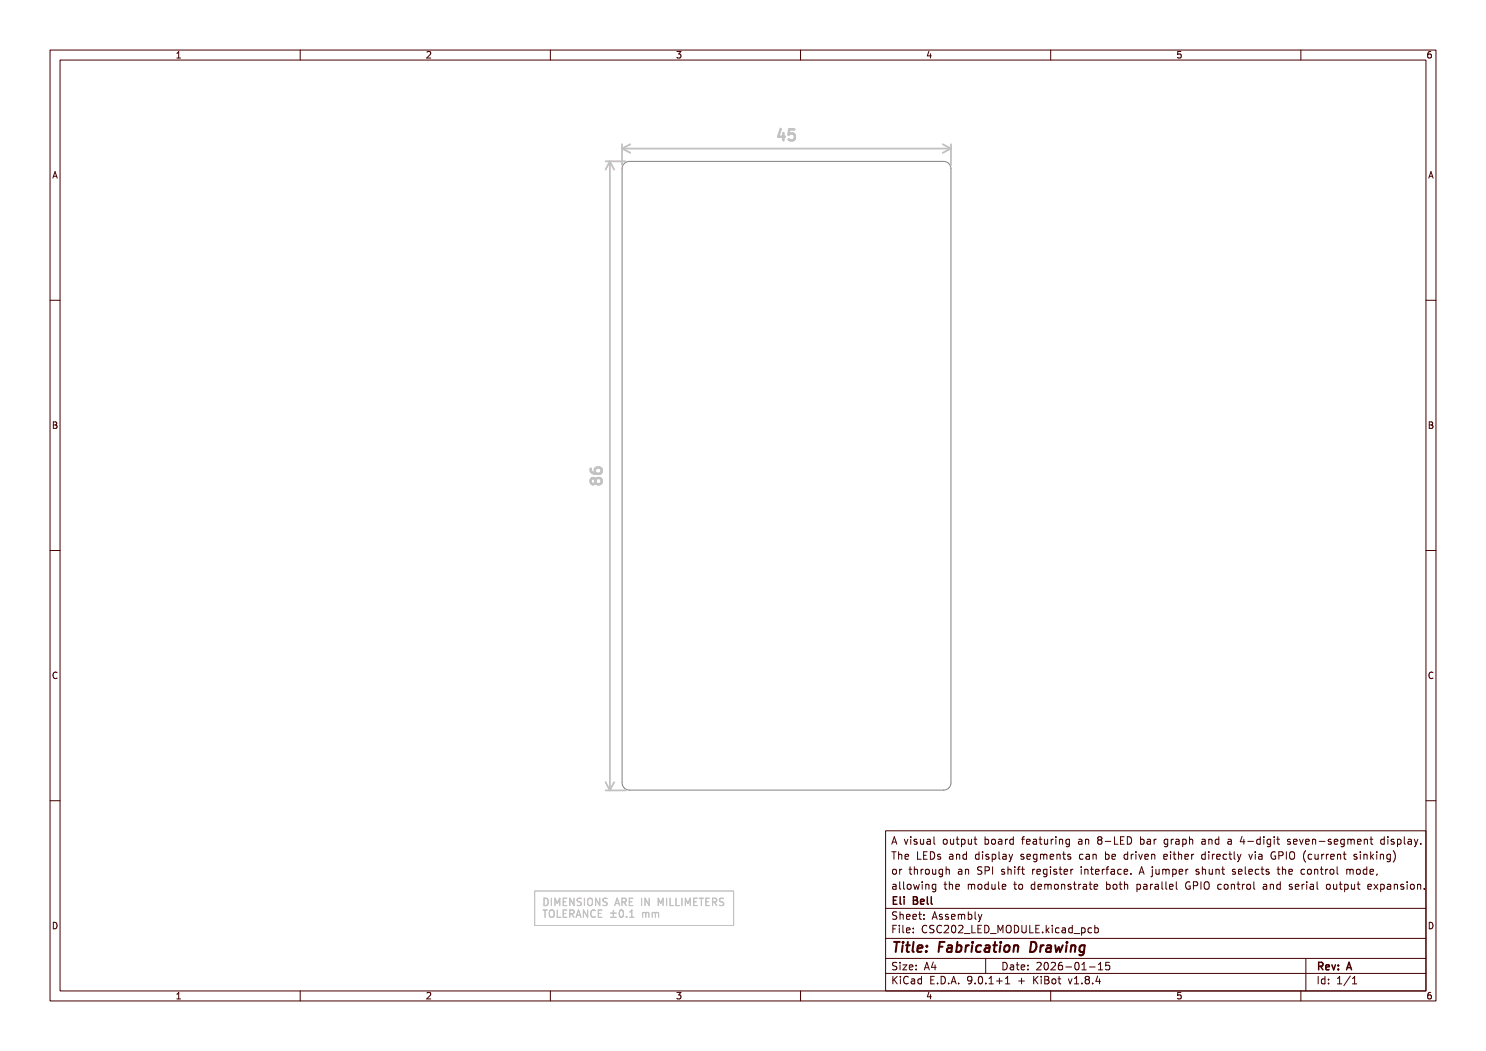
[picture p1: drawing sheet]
<svg xmlns="http://www.w3.org/2000/svg" width="297mm" height="210mm" viewBox="0 0 297 210" stroke-linecap="round" stroke-linejoin="round" font-family="sans-serif">
<path d="M124.9 32.5l.9-.3h62.8a1.46 1.46 0 0 1 1.5 1.5v122.7a1.46 1.46 0 0 1-1.5 1.5h-62.8a1.46 1.46 0 0 1-1.5-1.5v-122.7l.1-.5z" fill="none" stroke="#818181" stroke-width=".2"/>
<g fill="none" stroke="#c2c2c2" stroke-width=".22">
<path d="M108.7 179.5a.74 .74 0 0 1 .9 .7 .74 .74 0 0 1-.9 .7zM110.2 179.5v1.4M113.3 179.5h-.7v1.4h.7M114.7 179.5v1.4l-.8-1.4v1.4M116.2 179.6l-.6-.1-.2 .3 .1 .3 .6 .3v.4l-.2 .1h-.5M116.8 179.5v1.4M117.5 179.7a.49 .49 0 0 1 .6-.2 .49 .49 0 0 1 .3 .5v.5a.49 .49 0 0 1-.5 .5 .49 .49 0 0 1-.5-.5zM119.9 179.5v1.4l-.9-1.4v1.4M121.3 179.6l-.5-.1-.2 .1v.4l.6 .3 .1 .4-.2 .2h-.6M126.5 179.5h-.7v1.4h.7M128.2 179.5v1.4M129.8 179.5v1.4l-.9-1.4v1.4"/>
<path d="M133.2 179.5v1.4M133.9 179.5v1.4h.7M135.1 179.5v1.4h.7M136.3 179.5v1.4M139.4 179.5h-.7v1.4h.7M139.8 179.5h.8M140.2 179.5v1.4M141.8 179.5h-.7v1.4h.7M144.6 179.6l-.5-.1-.2 .1v.4l.6 .3 .1 .4-.2 .2h-.6M108.5 181.8h.9M109 181.8v1.5M109.9 182a.49 .49 0 0 1 .5-.2 .49 .49 0 0 1 .4 .5v.5a.49 .49 0 0 1-.5 .5 .49 .49 0 0 1-.5-.5z"/>
<path d="M110.9 180.9v-1.4l.5 1 .5-1v1.4M111.4 181.8v1.5h.7M112.6 180.2h.5M112.6 182.5h.5M113.3 181.8h-.7v1.5h.7M113.9 182.6l.7-.1 .1-.2v-.3l-.8-.2v1.5M114.2 182.6l.5 .7M115.1 183.3l.5-1.5 .5 1.5M115.3 182.9h.7M117.4 181.8v1.5l-.8-1.5v1.5M119 182a.69 .69 0 0 0-1 .5 .69 .69 0 0 0 .7 .8l.3-.1M119.6 182.5h.5"/>
<path d="M120.3 181.8h-.7v1.5h.7M122 183.3h1.1M122 182.5h1.1M122.6 181.9v1.1M122.9 180.9l.5-1.4 .4 1.4M123 180.5h.7M123.9 182l.2-.2a.78 .78 0 0 1 .5 .8 .78 .78 0 0 1-.5 .7l-.2-.1-.1-.5zM124.3 180.3l.7-.1 .2-.2-.1-.4-.8-.1v1.4M124.7 180.3l.5 .6M125.2 183.2v.1M125.8 180.2h.5M125.9 183.3h.8"/>
<path d="M125.9 182.3l.4-.5v1.5M128.4 182.3v1M128.4 182.5l.4-.2 .3 .2M129.1 182.5l.2-.2 .3 .1 .1 .9M129.1 182.5v.8M130.4 182.5l.4-.2 .2 .2M130.4 182.3v1M131 182.5l.2-.2 .4 .1v.9M131 182.5v.8M131.6 180.9v-1.4l.4 1 .5-1v1.4M137 180.9v-1.4l.5 1 .5-1v1.4M138.7 180.2h.4"/>
<path d="M141.1 180.2h.5M142.4 180.3l.7-.1 .1-.2v-.4l-.8-.1v1.4M142.8 180.3l.4 .6"/>
</g>
<path d="M106.9 178h39.7v6.9h-39.7z" fill="none" stroke="#c2c2c2" stroke-width=".2"/>
<path d="M156.1 25.7l-.6 1.6h1.4M156.6 26.6v1.4M158.8 25.9h-1.1l-.1 1 .3-.2 .8 .1 .2 .3-.1 .7-.3 .2h-.6l-.3-.2M118.1 93.6a.87 .87 0 0 0 .9 1.1h.8l.3-.2 .1-.7-.2-.3-.7-.1-.3 .2-.1 .7 .4 .4M119 95.9l-.1-.2a.45 .45 0 0 0-.5-.2 .45 .45 0 0 0-.3 .4v.4l.2 .4a.44 .44 0 0 0 .4 0 .44 .44 0 0 0 .3-.4M119 95.9l.4-.4 .6 .1 .2 .3v.4l-.4 .5h-.4l-.4-.5M119 95.9v.4" fill="none" stroke="#c2c2c2" stroke-width=".44"/>
<g fill="none" stroke="#c2c2c2" stroke-width=".29">
<path d="M121 32.2h4.1M121.9 32.2v125.7M121.9 32.2l.8 1.7M121.9 32.2l-.9 1.7M124.3 28.8v4.2M124.3 29.7h65.8M124.3 29.7l1.7 .8M126 28.8l-1.7 .9M188.4 28.8l1.7 .9M190.1 28.8v4.2M190.1 29.7l-1.7 .8M121 157.9h4.1"/>
<path d="M121 156.3l.9 1.6M122.7 156.3l-.8 1.6"/>
</g>
<g fill="none" stroke="#480000" stroke-width=".2">
<path d="M10 10h277v190h-277zM12 12h273v186h-273zM35.3 11.6h.8M35.3 10.7l.4-.4v1.3M60 10v2M85.3 10.4l.5-.1 .3 .4-.8 .9h.8M110 10v2M135.3 10.3h.8l-.4 .5 .3 .1v.6l-.2 .1-.5-.1M160 10v2M185.7 10.2l-.4 1h.9M186 10.7v.9M210 10v2"/>
<path d="M236 10.3h-.6l-.1 .6 .2-.1 .5 .1 .1 .1-.1 .5-.2 .1-.5-.1M260 10v2M286 10.3l-.4 .1-.2 .2-.1 .7 .3 .3 .4-.1 .1-.5-.1-.1-.4-.1-.3 .2M10.6 35.6l.4-1.3 .4 1.3M10.7 35.2h.6M285.6 35.6l.4-1.3 .4 1.3M285.7 35.2h.6M10 60h2M285 60h2M10.7 84.3h.4l.2 .2-.2 .4 .2 .1 .1 .3-.2 .3h-.5zM10.7 84.9h.4M285.7 84.3h.4l.2 .2-.2 .4 .2 .1 .1 .3-.2 .3h-.5z"/>
<path d="M285.7 84.9h.4M10 110h2M285 110h2M11.4 134.4a.62 .62 0 0 0-.9 .5 .62 .62 0 0 0 .7 .7l.2-.1M286.4 134.4a.62 .62 0 0 0-.9 .5 .62 .62 0 0 0 .7 .7l.2-.1M10 160h2M285 160h2M177 166h108v32h-108zM178.2 170.2h.9M178.2 168.7l.5-1.5 .5 1.5M178.4 168.3h.7M178.5 176.8h.5l.1 .9"/>
<path d="M178.5 173.8l.4-.1 .3 .3v.4l-.3 .3-.4-.1-.1-.2zM178.7 170.2v1.5M179.1 177.1h-.5l-.2 .2 .2 .4 .5-.1M179.6 170.2v1.5M179.6 170.8l.2-.1 .4 .1v.9M179.8 176.2v1.3l.2 .2M179.8 173.7v1M180.2 173.7l-.4 .3M180.6 176.2v1.3l.2 .2M180.7 167.7l.4 1 .4-1M180.9 171.2l.7-.1-.1-.3-.4-.1-.2 .2 .1 .7h.5M181.5 176.8l.3-.1 .3 .3v.4l-.3 .3-.3-.1-.2-.2z"/>
<path d="M181.7 173.7h.5M181.9 173.2v1.3l.3 .2M182 167.2v.1M182 167.7v1M182.6 176.7l.3 1 .3-.7 .3 .7 .2-1M182.7 173.8l.3-.1 .3 .1 .1 .9M182.7 173.2v1.5M183.2 167.8l-.3-.1-.2 .2v.2l.5 .2v.3h-.5M183.4 170.2v1.5h.7M184 167.7v.9l.4 .1 .2-.1M184.1 173.7v1M184.3 176.2v.1"/>
<path d="M184.3 176.7v1M184.5 173.7l-.4 .3M184.6 170.9h.5M184.6 167.7v1M185 176.8l.2-.1 .4 .1 .1 .9M185 176.7v1M185.1 173.8l.4-.1 .2 .3v.4l-.2 .3-.4-.1-.1-.2zM185.3 167.8h.6l.1 .9M185.3 170.2h-.7v1.5h.7M186 170.2a.76 .76 0 0 1 .8 .7 .76 .76 0 0 1-.8 .8zM186 168.1h-.5l-.3 .2 .3 .4 .5-.1M186.4 173.7l.1 .9 .3 .1 .2-.1"/>
<path d="M186.7 167.2v1.3l.2 .2M187 176.7v1.2l-.3 .3-.3-.1M187 176.8l-.4-.1-.3 .3 .2 .6h.5M187 173.7v1M188 170.8l-.4-.1-.2 .2 .1 .2 .5 .2v.3h-.6M188.4 173.7v1.2l-.3 .3-.4-.1M188.4 173.8l-.4-.1-.3 .3 .1 .6h.6M188.6 167.8l.2-.1 .4 .1 .1 .6-.1 .2-.4 .1-.2-.1zM188.7 176.7h.5M188.9 176.2v1.3l.3 .2M189.1 173.8l.2-.1 .4 .1v.9M189.1 173.2v1.5"/>
<path d="M189.7 176.8l.3-.1 .3 .1 .1 .9M189.7 176.2v1.5M189.8 170.8h.6l.1 .9M190 167.7v.9l.4 .1 .2-.1M190.5 171.1h-.5l-.3 .2 .3 .4 .5-.1M190.6 167.7v1M191 177.2l.7-.1v-.3l-.5-.1-.2 .2 .1 .7h.6M191.1 167.7h.6M191.2 170.8l.2-.1 .3 .1 .1 .9M191.2 170.7v1M191.3 167.2v1.3l.4 .2M191.6 173.8h.6v.9"/>
<path d="M192.2 167.7v1.5M192.2 167.8l.4-.1 .3 .3-.2 .6h-.5M192.2 174.1h-.5l-.2 .2 .2 .4 .5-.1M193 173.8l.2-.1 .3 .1 .1 .9M193 173.7v1M193.2 170.8l-.5-.1-.2 .3 .1 .6h.6M193.2 170.2v1.5M193.5 167.7l.1 .9 .4 .1 .2-.1M193.5 176.7v1M193.5 176.8l.5-.1 .2 .2M194.2 176.9l.2-.2 .3 .1 .1 .9M194.2 167.7v1"/>
<path d="M194.2 176.9v.8M194.7 167.7h.5M194.9 167.2v1.3l.3 .2M195.6 176.8l.4-.1 .2 .3v.4l-.2 .3-.4-.1-.1-.2zM195.7 170.8l-.5-.1-.2 .3 .1 .6h.6M195.7 170.2v1.5M196.2 173.3l-.5-.1-.2 .1v.5l.6 .3 .1 .3-.2 .3-.6-.1M196.4 170.2v.1M196.4 170.7v1M196.9 174l.7-.1 .1-.2v-.4l-.2-.1h-.6v1.5M196.9 167.2v1.5M196.9 167.8l.4-.1 .3 .3-.1 .6h-.6"/>
<path d="M197.5 176.8l-.4-.1-.3 .3 .2 .6h.5M197.5 176.2v1.5M197.6 170.8l-.4-.1-.2 .2 .1 .2 .5 .2v.3h-.6M198.2 167.8l.3-.1 .4 .1 .1 .6-.2 .2-.3 .1-.3-.1zM198.2 176.7l.1 .9 .4 .1 .2-.1M198.3 170.8l.4-.1 .3 .3-.1 .6h-.6M198.3 170.7v1.5M198.4 173.2v1.5M198.9 176.7v1M199.6 176.2v1.3l.2 .2M199.6 167.8h.6v.9M199.7 170.2v1.3l.2 .2"/>
<path d="M200.2 168.1h-.5l-.2 .2 .2 .4 .5-.1M200.3 177.2l.7-.1v-.3l-.5-.1-.2 .2 .1 .7h.6M200.5 170.8h.5l.1 .9M200.7 173.8l-.3-.1-.2 .2v.2l.5 .2v.3h-.5M201 167.7v1M201.1 171.1h-.5l-.2 .2 .2 .4 .5-.1M201.4 167.7l-.4 .3M201.5 173.8l.2-.1 .3 .1 .1 .9M201.5 173.2v1.5M201.7 170.7l.3 1M202 171.7l-.3 .5M202.4 170.7l-.4 1"/>
<path d="M202.5 167.8l-.4-.1-.3 .3 .2 .6h.5M202.5 167.2v1.5M202.6 176.7h.6M202.8 173.2v.1M202.8 176.2v1.3l.4 .2M202.8 173.7v1M203.3 173.7h.6M203.7 176.8l.4-.1 .3 .3v.4l-.3 .3-.4-.1-.1-.2zM203.9 173.2l-.4 .2v1.3M204.2 173.7h.5M204.2 167.7h.5M204.4 173.2v1.3l.3 .2"/>
<path d="M204.6 170.8l-.4-.1-.2 .2 .1 .2 .5 .2v.3h-.6M204.7 167.2l-.3 .2v1.3M205.2 168.2l.7-.1-.1-.3-.4-.1-.2 .2v.7h.6M205.2 171.2l.8-.1-.1-.3-.4-.1-.3 .2 .1 .7h.6M206.4 173.7v1M206.5 167.8h.6l.1 .9M206.8 176.8l-.4-.1-.3 .3 .1 .6h.6M206.8 173.7l-.4 .3M206.8 176.2v1.5M207.2 168.1h-.5l-.2 .2 .2 .4 .5-.1M207.2 170.7v1.2l-.2 .3-.4-.1M207.2 174.2l.8-.1-.1-.3-.4-.1-.3 .2 .1 .7h.6"/>
<path d="M207.2 170.8l-.4-.1-.3 .3 .2 .6h.5M207.5 177.2l.7-.1-.1-.3-.4-.1-.2 .2v.7h.6M207.7 167.7h.5M207.9 167.2v1.3l.3 .2M208 170.7v1M208 170.8l.4-.1 .2 .2M208.6 170.9l.2-.2 .4 .1v.9M208.6 170.9v.8M208.7 167.7l.1 .9 .4 .1 .2-.1M208.8 176.7v1M208.8 176.8l.4-.1 .3 .2M209.2 173.8l-.4-.1-.3 .3 .2 .6h.5"/>
<path d="M209.2 173.7v1.2l-.2 .3-.4-.1M209.4 167.7v1M209.5 176.9l.2-.2 .3 .1 .1 .9M209.5 176.9v.8M209.9 171.2l.7-.1-.1-.3-.4-.1-.2 .2 .1 .7h.5M210 173.2v.1M210 173.7v1M210.1 167.7v1M210.5 167.7l-.4 .3M210.9 176.8l.3-.1 .3 .3v.4l-.3 .3-.3-.1-.2-.2zM211 167.2v.1M211 167.7v1"/>
<path d="M211.2 173.8l-.4-.1-.2 .2 .1 .2 .5 .2v.3h-.6M211.2 170.7v1M211.2 170.8l.3-.1 .3 .1 .1 .9M211.7 173.7h.5M211.7 167.8l.3-.1 .3 .1 .1 .9M211.7 167.7v1M211.9 173.2v1.3l.3 .2M212.2 176.8l.2-.1 .3 .1 .1 .9M212.2 176.7v1M212.4 170.7h.6M212.6 170.2v1.3l.4 .2M212.7 174.2l.7-.1-.1-.3-.4-.1-.2 .2v.7h.6"/>
<path d="M213.7 167.8l-.4-.1-.3 .3 .2 .6h.5M213.7 167.7v1.2l-.2 .3-.4-.1M214 170.8l-.4-.1-.2 .2 .1 .2 .5 .2v.3h-.6M214 176.8l-.3-.1-.2 .2v.2l.5 .2v.3h-.5M214 173.7v1M214.5 173.7l-.5 .3M214.5 176.7h.6M214.7 176.2v1.3l.4 .2M215.6 167.8h.6v.9M215.6 176.7v1M216 176.7l-.4 .3M216.1 173.2v.1"/>
<path d="M216.1 173.7v1M216.2 168.1h-.5l-.2 .2 .2 .4 .5-.1M216.5 170.8l-.5-.1-.3 .3 .2 .6h.6M216.5 176.8h.6l.1 .9M216.8 173.8l.2-.1 .4 .1 .1 .9M216.8 173.7v1M217 167.8l.2-.1 .3 .1 .1 .9M217 167.7v1M217.1 170.8h.6v.9M217.2 177.1h-.5l-.2 .2 .2 .4 .5-.1M217.7 176.7h.5M217.7 171.1h-.5l-.2 .2 .2 .4 .5-.1"/>
<path d="M217.9 176.2v1.3l.3 .2M218 173.7h.5M218.2 173.2v1.3l.3 .2M218.5 170.8l.2-.1 .3 .1 .1 .9M218.5 170.7v1M218.7 177.2l.7-.1-.1-.3-.4-.1-.2 .2v.7h.6M219 174.2l.7-.1-.1-.3-.4-.1-.2 .2v.7h.6M219.7 167.8l-.3-.2 .3-.4h.3l.2 .3-.2 .3M219.7 167.8l-.3 .3v.3l.3 .3h.3l.2-.3v-.3l-.2-.3M219.7 167.8h.3M220.3 173.7v1M220.7 173.7l-.4 .3"/>
<path d="M220.9 168.1h1.1M221 170.8l.4-.1 .3 .3-.2 .6h-.5M221 170.2v1.5M221 173.7h.6M221.2 176.8l.4-.1 .3 .3-.2 .6h-.5M221.2 176.2v1.5M221.6 173.2l-.4 .2v1.3M222.1 173.8h.6v.9M222.2 171.2l.8-.1-.1-.3-.4-.1-.3 .2 .1 .7h.6M222.6 176.8l.4-.1 .2 .3v.4l-.2 .3-.4-.1-.1-.2zM222.7 174.1h-.5l-.2 .2 .2 .4 .5-.1M222.7 167.2v1.5h.8"/>
<path d="M223.7 176.7h.5M223.9 176.2v1.3l.3 .2M224 167.9h.5M224.1 173.8l-.4-.1-.3 .3 .1 .6h.6M224.7 174.2l.7-.1-.1-.3-.4-.1-.2 .2v.7h.6M224.7 167.2h-.7v1.5h.7M224.7 176.8l.3-.1 .3 .1 .1 .9M224.7 176.2v1.5M225.3 167.2a.76 .76 0 0 1 .9 .7 .76 .76 0 0 1-.9 .8zM225.4 170.2v1.5M225.4 170.8l-.4-.1-.3 .3 .1 .6h.6M226 174.6v.1"/>
<path d="M226.1 170.7v1M226.5 170.7l-.4 .3M227 170.2v.1M227 170.7v1M227.2 176.8l.5-.1 .3 .3-.2 .6h-.6M227.2 176.7v1.5M227.6 170.7l.4 1 .3-1M227.7 174.7l.5-1.5 .5 1.5M227.8 174.3h.7M228 167.2v1.5M228 167.8l.4-.1 .3 .3-.2 .6h-.5M228.6 176.8h.6v.9"/>
<path d="M228.8 171.2l.7-.1v-.3l-.5-.1-.2 .2 .1 .7h.6M229.2 177.1h-.5l-.2 .2 .2 .4 .5-.1M229.3 167.8h.6l.1 .9M230 168.1h-.5l-.3 .2 .3 .4 .5-.1M230 176.7v1M230.2 170.8l.2-.1 .3 .1 .1 .9M230.2 170.7v1M230.3 173.7v1.3l-.3 .2M230.3 173.2v.1M230.4 176.7l-.4 .3M230.7 167.7v1M230.9 176.8h.6v.9"/>
<path d="M231 173.7l.1 .9 .4 .1 .2-.1M231.1 167.7l-.4 .3M231.5 177.1h-.5l-.2 .2 .2 .4 .5-.1M231.7 173.7v1M232.2 176.2v1.3l.3 .2M232.4 173.8l.4-.1 .2 .2M232.4 173.7v1M232.6 171.2l.7-.1-.1-.3-.4-.1-.2 .2 .1 .7h.5M233 176.2v1.3l.2 .2M233 173.9v.8M233 173.9l.2-.2 .4 .1 .1 .9M233.4 167.8l-.4-.1-.3 .3 .1 .6h.6"/>
<path d="M233.4 167.7v1.2l-.3 .3-.4-.1M233.7 177.2l.8-.1-.1-.3-.4-.1-.3 .2 .1 .7h.6M234 170.2v.1M234 170.7v1M234.1 167.7v1M234.4 173.8l.4-.1 .3 .3-.1 .6h-.6M234.4 173.7v1.5M234.5 170.7h.5M234.5 167.7l-.4 .3M234.7 170.2v1.3l.3 .2M235 167.8h.6l.1 .9M235.1 176.2v1.3l.2 .2"/>
<path d="M235.5 170.8l.2-.1 .4 .1 .1 .9M235.5 170.2v1.5M235.7 174.2l.7-.1-.1-.3-.4-.1-.2 .2v.7h.6M235.7 168.1h-.5l-.2 .2 .2 .4 .5-.1M236.4 167.7v1.5M236.4 167.8l.4-.1 .3 .3-.1 .6h-.6M236.8 171.2l.7-.1v-.3l-.5-.1-.2 .2 .1 .7h.6M237 173.7v1M237.5 173.7l-.5 .3M237.7 167.8l.3-.1 .3 .1 .1 .9M237.7 167.2v1.5M237.8 176.3a.7 .7 0 0 0-.9 .6 .7 .7 0 0 0 .9 .7l.1-.5h-.3"/>
<path d="M238.2 170.7v1M238.5 177l.7-.1 .2-.2-.1-.4-.2-.1h-.6v1.5M238.6 170.7l-.4 .3M239.6 173.8l-.4-.1-.2 .2 .1 .2 .5 .2v.3h-.6M240 176.2v1.5M240.2 167.8h.6l.1 .9M240.3 173.8l.2-.1 .4 .1 .1 .9M240.3 173.2v1.5M240.9 176.3a.5 .5 0 0 1 .5-.1 .5 .5 0 0 1 .3 .5v.5a.5 .5 0 0 1-.5 .5 .5 .5 0 0 1-.5-.5v-.5zM240.9 170.8l-.4-.1-.3 .3 .1 .6h.6M240.9 170.2v1.5M240.9 168.1h-.5l-.2 .2 .2 .4 .5-.1"/>
<path d="M241.6 167.7v1M241.6 170.2v.1M241.6 170.7v1M241.6 167.8l.2-.1 .4 .1v.9M241.7 173.7v.9l.4 .1 .2-.1M242.3 170.7v1M242.3 173.7v1M242.7 170.7l-.4 .3M243 173.8l.2-.1 .4 .1 .1 .9M243 173.7v1M243.2 171.2l.7-.1-.1-.3-.4-.1-.2 .2v.7h.6M243.6 167.8l-.4-.1-.3 .3 .1 .6h.6"/>
<path d="M243.6 167.2v1.5M244.1 176.8l-.4-.1-.3 .3 .1 .6h.6M244.2 173.7h.5M244.4 173.2v1.3l.3 .2M244.8 176.8l.4-.1 .3 .3v.4l-.3 .3-.4-.1-.1-.2zM245.2 170.8l-.5-.1-.2 .3 .1 .6h.6M245.5 167.8h.5l.1 .9M245.6 170.7h.6M245.8 170.2v1.3l.4 .2M246.1 168.1h-.5l-.2 .2 .2 .4 .5-.1M246.1 176.8l.2-.1 .4 .1v.9M246.1 176.7v1"/>
<path d="M246.7 170.2v1.3l.2 .2M246.9 173.8l-.4-.1-.2 .2 .1 .2 .5 .2v.3h-.6M247.2 176.7h.6M247.3 170.7l.4 1M247.5 176.2v1.3l.3 .2M247.5 174.2l.7-.1v-.3l-.5-.1-.2 .2 .1 .7h.6M247.7 171.7l-.4 .5M248 170.7l-.3 1M248.2 167.1l-.3 1.1h.9M248.3 176.7v1M248.6 167.7v1M248.7 176.7l-.4 .3"/>
<path d="M248.9 173.2v1.3l.2 .2M249.3 176.8l.4-.1 .3 .3v.4l-.3 .3-.4-.1-.1-.2zM249.4 168.1h1.1M249.6 174.2l.7-.1-.1-.3-.4-.1-.2 .2 .1 .7h.5M249.6 170.7l.4 1 .3-1M250.6 176.2v1.3l.2 .2M250.9 170.2v.1M250.9 170.7v1M251.6 173.8l-.4-.1-.3 .3 .1 .6h.6M251.6 170.8h.6v.9M251.9 167.8l-.4-.1-.3 .3 .1 .6h.6M251.9 167.2v1.5"/>
<path d="M252 173.7h.6M252.2 173.2v1.3l.4 .2M252.2 171.1h-.5l-.2 .2 .2 .4 .5-.1M252.5 176.8h.6l.1 .9M252.6 167.2v.1M252.6 167.7v1M253.2 177.1h-.5l-.2 .2 .2 .4 .5-.1M253.6 173.8l-.4-.1-.2 .2 .1 .2 .5 .2v.3h-.6M253.9 176.8l.2-.1 .4 .1v.9M253.9 176.7v1M254 167.7v1.2l-.3 .3-.4-.1M254 167.8l-.5-.1-.3 .3 .2 .6h.6"/>
<path d="M254.7 167.2v.1M254.7 167.7v1M254.9 170.3a.7 .7 0 0 0-.9 .6 .7 .7 0 0 0 .9 .7l.1-.5h-.3M255.2 167.7h.5M255.2 173.7h.6M255.4 167.2v1.3l.3 .2M255.5 173.2v1.3l.3 .2M255.6 171l.7-.1 .2-.2-.1-.4-.2-.1h-.6v1.5M255.9 176.8l-.4-.1-.3 .3 .1 .6h.6M255.9 176.2v1.5M256.3 173.8l.2-.1 .4 .1 .1 .9M256.3 173.2v1.5"/>
<path d="M257.1 170.2v1.5M257.6 174.2l.7-.1-.1-.3-.4-.1-.2 .2 .1 .7h.5M257.9 167.8l-.4-.1-.2 .2 .1 .2 .5 .2v.3h-.6M258 170.3a.5 .5 0 0 1 .5-.1 .5 .5 0 0 1 .2 .5v.5a.5 .5 0 0 1-.5 .5 .5 .5 0 0 1-.5-.5v-.5zM258.2 176.8l-.3-.1-.2 .2v.2l.5 .2v.3h-.5M258.5 168.2l.7-.1v-.3l-.5-.1-.2 .2 .1 .7h.6M258.9 177.2l.7-.1-.1-.3-.4-.1-.2 .2 .1 .7h.5M259.7 167.7l.4 1 .4-1M260.2 176.7v1M260.7 176.7l-.5 .3M260.7 173.8l-.4-.1-.3 .3 .2 .6h.5M261 168.2l.7-.1-.1-.3-.4-.1-.2 .2v.7h.6"/>
<path d="M261 170a1.72 1.72 0 0 0 0 2.3M261.2 176.2v.1M261.2 176.7v1M261.5 173.8l.3-.1 .3 .3v.4l-.3 .3-.3-.1-.2-.2zM261.9 176.8h.6v.9M262.2 170.8l-.5-.1-.2 .3 .1 .6h.6M262.3 167.8l.2-.1 .4 .1 .1 .9M262.3 167.7v1M262.5 177.1h-.5l-.2 .2 .2 .4 .5-.1M262.7 173.8l.3-.1 .3 .1 .1 .9M262.7 173.7v1M262.8 170.7l.1 .9 .3 .1 .3-.1"/>
<path d="M263.2 176.2v1.3l.3 .2M263.5 170.7v1M263.7 168.1h1.1M263.9 173.7h.6M264.1 173.2v1.3l.4 .2M264.2 170.7v1M264.6 170.7l-.4 .3M265 173.7v1M265.1 170.7v1M265.2 176.8l.4-.1 .3 .3v.4l-.3 .3-.4-.1-.1-.2zM265.4 173.7l-.4 .3M265.5 170.7l-.4 .3"/>
<path d="M266 173.8l.3-.1 .3 .3v.4l-.3 .3-.3-.1-.2-.2zM266 171.2l.7-.1-.1-.3-.4-.1-.2 .2v.7h.6M266 167.8l-.3-.1-.2 .2v.2l.5 .2v.3h-.5M266.5 176.7l.1 .9 .4 .1 .2-.1M266.7 168.2l.7-.1-.1-.3-.4-.1-.2 .2v.7h.6M267.2 176.7v1M267.2 173.2v1.3l.3 .2M267.3 170.8l.2-.1 .4 .1 .1 .9M267.3 170.7v1M267.7 176.7h.5M267.9 176.2v1.3l.3 .2M268.5 170.7h.5"/>
<path d="M268.7 170.2v1.3l.3 .2M268.7 167.8l-.5-.1-.2 .3 .1 .6h.6M268.7 167.7v1.2l-.3 .3-.4-.1M268.7 176.8l.5-.1 .3 .3-.2 .6h-.6M268.7 176.7v1.5M269.2 173.8l.4-.1 .2 .2M269.2 173.7v1M269.4 167.8l.4-.1 .2 .2M269.4 167.7v1M269.8 173.9l.2-.2 .4 .1 .1 .9M269.8 173.9v.8M270 167.9l.2-.2 .4 .1 .1 .9"/>
<path d="M270 167.9v.8M270.1 176.7l.1 .9 .3 .1 .2-.1M270.7 176.7v1M271.2 170.8l-.4-.1-.2 .2 .1 .2 .5 .2v.3h-.6M271.2 176.7h.6M271.2 173.8l.4-.1 .3 .3v.4l-.3 .3-.4-.1-.1-.2zM271.3 168.2l.7-.1v-.3l-.5-.1-.2 .2 .1 .7h.6M271.5 176.2v1.3l.3 .2M271.9 170.2v.1M271.9 170.7v1M272.6 170.8l.2-.1 .4 .1v.9M272.6 170.7v1"/>
<path d="M272.7 167.8l.2-.1 .3 .1 .1 .9M272.7 167.7v1M273.2 173.8l-.5-.1-.2 .3 .1 .6h.6M273.2 173.2v1.5M273.4 177.2l.7-.1-.1-.3-.4-.1-.2 .2 .1 .7h.5M273.8 174.2l.7-.1v-.3l-.5-.1-.2 .2 .1 .7h.6M273.8 167.7h.6M274 170.2v1.5M274 167.2v1.3l.4 .2M274.1 171.1l.4 .6M274.5 170.7l-.5 .6M274.6 176.7l.8 1"/>
<path d="M275.2 170.2v.1M275.2 170.7v1M275.2 174.6l-.1 .3M275.4 176.7l-.8 1M275.9 170.8l.2-.1 .4 .1v.9M275.9 170.7v1M276 176.8l.4-.1 .3 .3-.2 .6h-.5M276 176.7v1.5M276.7 167.8l-.5-.1-.2 .3 .1 .6h.6M276.7 167.2v1.5M277.3 176.8h.6l.1 .9M277.4 167.2v.1"/>
<path d="M277.4 167.7v1M277.9 170.8l-.4-.1-.3 .3 .1 .6h.6M277.9 170.7v1.2l-.3 .3-.4-.1M278 177.1h-.5l-.3 .2 .3 .4 .5-.1M278.5 170a1.72 1.72 0 0 1 0 2.3M278.6 167.8l-.4-.1-.2 .2 .1 .2 .5 .2v.3h-.6M278.7 176.8l.2-.1 .3 .1 .1 .9M278.7 176.7v1M279.3 167.7v1.5M279.3 167.8l.4-.1 .3 .3-.1 .6h-.6M280.5 176.8l-.3-.1-.2 .2v.2l.5 .2v.3h-.5M280.7 167.2v1.3l.2 .2"/>
<path d="M281.2 176.2v.1M281.2 176.7v1M281.5 167.8h.5l.1 .9M282 176.8l.4-.1 .3 .3v.4l-.3 .3-.4-.1-.1-.2zM282.1 168.1h-.5l-.2 .2 .2 .4 .5-.1M282.7 167.7l.3 1M283 168.7l-.3 .5M283.3 176.8l.2-.1 .4 .1 .1 .9M283.3 176.7v1M283.4 167.7l-.4 1M284 168.6v.1M284.7 177.6v.1"/>
<path d="M10.7 184.3a.66 .66 0 0 1 .7 .6 .66 .66 0 0 1-.7 .7zM35.3 198.7l.4-.4v1.3M35.3 199.6h.8M60 198v2M85.3 198.4l.5-.1 .3 .4-.8 .9h.8M110 198v2M135.3 198.3h.8l-.4 .5 .3 .1v.6l-.2 .1-.5-.1M160 198v2M177 194.5h108M177 191.5h108M177 187.5h108M177 181.5h108"/>
<path d="M178.5 195.1v1.5M178.5 185.6h.5M178.7 195.7l.6 .9M179.2 184.9h-.7v1.5M179.2 192.4l-.5-.1-.2 .1v.5l.6 .3 .1 .3-.2 .3-.6-.1M179.2 182.3l-.5-.1-.2 .1v.5l.6 .3 .1 .3-.2 .3-.6-.1M179.3 195.1l-.8 .9M179.7 184.9v.1M179.7 185.4v1M179.9 182.2v1.5M179.9 192.3v.1M179.9 192.8v1"/>
<path d="M179.9 182.8l.2-.1 .4 .1v.9M180 195.1v.1M180 195.6v1M180.5 192.8h.7l-.7 1h.7M180.5 184.9v1.3l.2 .2M181.2 185.9l.7-.2-.1-.2-.4-.1-.2 .2v.7h.6M181.2 183.2l.7-.1-.1-.3-.4-.1-.2 .2v.7h.6M181.5 195.2a.71 .71 0 0 0-1 .5 .71 .71 0 0 0 .7 .9l.3-.1M181.7 193.3l.8-.1-.1-.3-.4-.1-.3 .2 .1 .7h.6M182.2 195.7h.5l.1 .9M182.5 183.2l.7-.1-.1-.3-.4-.1-.2 .2v.7h.6M182.5 186.3v.1"/>
<path d="M182.5 185.5v.1M182.8 196h-.5l-.2 .2 .2 .4 .5-.1M183.1 193.7v.1M183.1 192.9v.1M183.6 182.7h.6M183.8 182.2v1.3l.4 .2M184.2 195.7l-.5-.1-.2 .3 .1 .6h.6M184.2 195.1v1.5M184.7 183.6v.1M184.7 182.8v.1M184.7 193.8l.5-1.5 .5 1.5M184.9 193.4h.7"/>
<path d="M185.2 185a.71 .71 0 0 0-.9 .5 .71 .71 0 0 0 .7 .9l.2-.1M185.7 198.2l-.4 1h.9M186 198.7v.9M186 195.8h.5M186.3 183.7l.5-1.5 .5 1.5M186.5 183.3h.7M186.5 192.2l-.3 1.1h.9M186.7 185l-.6-.1-.3 .3 .2 .3 .6 .3v.5l-.2 .1-.6-.1M186.7 195.1h-.7v1.5h.7M186.9 192.8v1M187.4 196.5v.1M188.1 195.1a.76 .76 0 0 1 .9 .7 .76 .76 0 0 1-.9 .8z"/>
<path d="M188.2 185a.71 .71 0 0 0-1 .5 .71 .71 0 0 0 .7 .9l.3-.1M188.3 182.8l-.3-.1-.3 .2 .1 .2 .5 .2v.3h-.6M188.7 185l.6-.1 .3 .4-.9 1.1h.9M189.5 182.8l-.3-.1-.2 .2v.2l.5 .2v.3h-.5M189.6 196.5v.1M190.1 196.6l.5-1.5 .5 1.5M190.2 183.2l.7-.1-.1-.3-.4-.1-.2 .2v.7h.6M190.2 196.2h.8M190.3 185l.2-.1a.8 .8 0 0 1 .5 .7 .8 .8 0 0 1-.5 .8l-.2-.1-.1-.5zM191.5 182.8l.5-.1 .2 .2M191.5 182.7v1M191.6 196.5v.1"/>
<path d="M191.6 185l.6-.1 .3 .4-1 1.1h1M192.2 182.9l.2-.2 .3 .1 .1 .9M192.2 182.9v.8M192.7 186.5h1.2M193.5 182.8l.5-.1 .2 .3-.1 .6h-.6M193.5 182.2v1.5M194.2 195.7l-.2 .3h-.3l-.3-.3 .1-.5 .5-.1 .2 .1a.99 .99 0 0 1-.4 1.4h-.3M194.2 184.9v1.5h.8M194.9 196.5v.1M194.9 182.2v1.3l.2 .2M195.5 185.6h.5M195.5 182.7l.4 1"/>
<path d="M195.7 195.2l.2-.1a.8 .8 0 0 1 .5 .7 .8 .8 0 0 1-.5 .8l-.2-.1-.2-.5zM195.9 183.7l-.4 .5M196.2 184.9h-.7v1.5h.7M196.2 182.7l-.3 1M196.8 184.9a.76 .76 0 0 1 .9 .7 .76 .76 0 0 1-.9 .8zM197 191.5v3M197 196.5v.1M197.7 196.6h.8M197.7 195.5l.4-.4v1.5M198 186.5h1.1M199.2 196h1.1M199.5 186.4v-1.5l.5 1.1 .5-1.1v1.5"/>
<path d="M199.7 195.4v1.2M200.5 192.3a.76 .76 0 0 1 .8 .7 .76 .76 0 0 1-.8 .8zM201 196.6h.8M201 195.5l.4-.4v1.5M201.3 185a.5 .5 0 0 1 .5-.1 .5 .5 0 0 1 .3 .5v.5a.5 .5 0 0 1-.5 .5 .5 .5 0 0 1-.5-.5v-.5zM202 192.9h.5l.1 .9M202.6 193.2h-.5l-.2 .2 .2 .4 .5-.1M202.7 184.9a.76 .76 0 0 1 .9 .7 .76 .76 0 0 1-.9 .8zM203.1 192.8h.6M203.3 192.3v1.3l.4 .2M203.6 196h1.1M204.1 193.3l.7-.1-.1-.3-.4-.1-.2 .2 .1 .7h.5"/>
<path d="M204.2 195.4v1.2M204.2 184.9v1.2l.3 .3h.3l.3-.3v-1.2M205.5 193.7v.1M205.5 192.9v.1M205.8 184.9v1.5h.7M206.6 195.1v1.5M206.8 195.7l.7 .9M207 185.6h.5M207.2 192.4l.6-.1 .3 .4-.9 1.1h.9M207.5 195.1l-.9 .9M207.7 184.9h-.7v1.5h.7M208.1 195.1v.1"/>
<path d="M208.1 195.6v1M208.4 186.3v.1M208.8 195.1l.7 .1 .1 .3-.3 .3a.4 .4 0 0 1 .4 .4 .4 .4 0 0 1-.3 .4h-.6zM208.8 195.8h.5M208.9 192.4l.1-.1a.8 .8 0 0 1 .5 .7 .8 .8 0 0 1-.5 .8 1 1 0 0 1-.1-1.4zM209.1 184.9v1.5M209.2 185.8l.5 .6M209.7 185.4l-.6 .6M210 198v2M210.1 192.4l.6-.1 .3 .4-1 1.1h1M210.3 184.9v.1M210.3 185.4v1"/>
<path d="M210.4 195.7l.3-.1 .3 .3v.4l-.3 .3-.3-.1-.2-.2zM211.5 195.6h.5M211.7 185.5l-.5-.1-.2 .3 .1 .6h.6M211.7 195.1v1.3l.3 .2M212.2 192.3l-.4 .1a1.01 1.01 0 0 0 0 1.4l.5-.1 .1-.5-.3-.3h-.3l-.3 .3M212.3 185.5h.6l.1 .9M213 185.7l-.5 .1-.3 .2 .3 .4 .5-.1M213 193.2h1.2M213.5 195.6l.4 1 .3-1M214.3 185.5l-.4-.1-.3 .3 .1 .6h.6M214.3 184.9v1.5M214.7 186.5h1.1"/>
<path d="M214.7 196.6h.9M214.7 195.5l.5-.4v1.5M215 192.4l.2-.1a.8 .8 0 0 1 .5 .7 .8 .8 0 0 1-.5 .8l-.2-.1-.2-.5zM216.2 185.5l.4-.1 .3 .3-.2 .6h-.5M216.2 185.4v1.5M216.2 193.8h.9M216.2 192.7l.5-.4v1.5M216.2 196.5v.1M217.2 195.7l-.3 .3v.3l.3 .3h.3l.2-.3v-.3l-.2-.3M217.2 195.7l-.3-.3 .3-.3h.3l.2 .3-.2 .3M217.2 195.7h.3M217.7 193.2h1.2"/>
<path d="M218.2 185.5l-.5-.1-.2 .3 .1 .6h.6M218.4 196.5v.1M218.8 185.5l.4-.1 .3 .3-.1 .6h-.6M218.8 184.9v1.5M219.4 195l-.4 1.1h1M219.5 193.8h.9M219.5 192.7l.5-.4v1.5M219.7 195.6v1M221.7 192.3h-.7v.7l.2-.1h.5l.1 .3-.1 .5-.2 .1-.5-.1M236 198.3h-.6l-.1 .6 .2-.1 .5 .1 .1 .1-.1 .5-.2 .1-.5-.1M260 198v2M261 191.5v6.5"/>
<path d="M263.5 195.1v1.5M264.8 195.7l-.4-.1-.3 .3 .1 .6h.6M264.8 195.1v1.5M265.5 196.5v.1M265.5 195.7v.1M267.3 196.6h.9M267.3 195.5l.4-.4v1.5M269.9 195l-1.3 2M270.3 196.6h.9M270.3 195.5l.4-.4v1.5M285.7 184.3a.66 .66 0 0 1 .7 .6 .66 .66 0 0 1-.7 .7zM286 198.3l-.4 .1-.2 .2-.1 .8 .3 .2 .4-.1 .1-.5-.1-.1-.4-.1-.3 .2"/>
</g>
<g fill="none" stroke="#480000" stroke-width=".3">
<path d="M178.6 179.9h.5M179.3 179.2h-.7v1.5h.7M179.9 179.2v1.3l.2 .2M180.7 179.2v.1M180.7 179.7v1M182.6 179.9h.5M182.6 179.2l.7 .1v.3l-.2 .3a.4 .4 0 0 1 .3 .4 .4 .4 0 0 1-.3 .4h-.5zM185.3 179.2v1.3l.3 .2M186.1 179.2v1.3l.2 .2M184 180.2l.7-.2-.1-.2-.4-.1-.2 .2 .1 .7h.5M263.6 193.1l.7-.1 .1-.2-.1-.4-.2-.1h-.5v1.5M263.9 193.1l.5 .7"/>
<path d="M265 193.3l.7-.2-.1-.2-.4-.1-.2 .2 .1 .7h.5M266.2 192.8l.4 1 .3-1M267.5 193.6v.2M267.5 192.9v.1M269.1 193.8l.5-1.5 .5 1.5M269.3 193.4h.7"/>
</g>
<g fill="none" stroke="#480000" stroke-width=".4">
<path d="M178.7 188.2h1.1M179.3 188.2l-.3 2M180.4 188.9l-.1 1.3M180.5 188.2v.2M181.1 188.9h.7M181.5 188.2l-.3 1.7 .1 .2 .4 .1M182.6 188.2l-.2 1.7 .2 .3M183.4 189.5l1-.1-.1-.4h-.7l-.3 .9 .3 .3 .6-.1M185.1 190v.2M185.3 189l-.1 .2M187.7 189.2h.7M188.8 188.2h-1l-.2 2"/>
<path d="M189.5 189h.7v1.2M190.3 189.4h-.7a.4 .4 0 0 0-.3 .4 .4 .4 0 0 0 .2 .4l.7-.1M191.3 189h.7l.2 .3-.1 .5a.65 .65 0 0 1-1 .3M191.4 188.2l-.3 2M193.1 188.9l-.2 1.3M193.7 188.9l-.4 .1-.3 .3M194.3 188.9l-.1 1.3M194.4 188.2v.2M196.1 189a.66 .66 0 0 0-1 .3v.5l.1 .3h.8M197 189h.7v1.2M197.8 189.4h-.7a.4 .4 0 0 0-.3 .4 .4 .4 0 0 0 .2 .4l.7-.1M198.5 188.9h.8"/>
<path d="M198.9 188.2l-.2 1.7v.2l.4 .1M199.9 188.9l-.1 1.3M200 188.2v.2M200.9 189.1a.52 .52 0 0 1 .5-.2 .52 .52 0 0 1 .4 .4l-.1 .5a.55 .55 0 0 1-.5 .4 .55 .55 0 0 1-.5-.4zM202.7 189.1a.49 .49 0 0 1 .8 .1l-.1 1M202.7 188.9l-.2 1.3M206.1 188.2a.96 .96 0 0 1 1.1 .6 .96 .96 0 0 1-.3 1.1l-.6 .3h-.4zM208 188.9l-.1 1.3M208.6 188.9l-.4 .1-.2 .3M209.3 189h.7v1.2M210.1 189.4h-.7a.4 .4 0 0 0-.3 .4 .4 .4 0 0 0 .2 .4l.7-.1M210.9 188.9l.2 1.3 .5-.9 .3 .9 .5-1.3"/>
<path d="M213.2 188.9l-.2 1.3M213.3 188.2l-.1 .2M214.1 189.1a.49 .49 0 0 1 .9 .1l-.2 1M214.1 188.9l-.1 1.3M216.8 189a.66 .66 0 0 0-1 .3l-.1 .5 .2 .3h.7M216.8 188.9l-.3 1.8a.57 .57 0 0 1-.8 .1"/>
</g>
<g font-size="2.9" fill="#fff">
<text x="155.4" y="28.1">45</text>
<text x="120.4" y="96.9" transform="rotate(-90 120.4 96.9)">86</text>
</g>
<text font-size="2.7" fill="#fff" x="178" y="190.3">Title: Fabrication Drawing</text>
<g font-size="2" fill="#fff">
<text x="178" y="168.8">A visual output board featuring an 8-LED bar graph and a 4-digit seven-segment display.</text>
<text x="178" y="171.8">The LEDs and display segments can be driven either directly via GPIO (current sinking)</text>
<text x="178" y="174.8">or through an SPI shift register interface. A jumper shunt selects the control mode,</text>
<text x="178" y="177.8">allowing the module to demonstrate both parallel GPIO control and serial output expansion.</text>
<text x="178" y="180.8">Eli Bell</text>
<text x="178" y="183.8">Sheet: Assembly</text>
<text x="178" y="186.5">File: CSC202_LED_MODULE.kicad_pcb</text>
<text x="178" y="193.9">Size: A4</text>
<text x="178" y="196.7">KiCad E.D.A. 9.0.1+1 + KiBot v1.8.4</text>
<text x="200" y="193.9">Date: 2026-01-15</text>
<text x="263" y="196.7">Id: 1/1</text>
<text x="263" y="193.9">Rev: A</text>
</g>
<g font-size="1.9" fill="#fff">
<text x="108.3" y="183.2">TOLERANCE ±0.1 mm</text>
<text x="108.3" y="180.9">DIMENSIONS ARE IN MILLIMETERS</text>
</g>
<g font-size="1.7" fill="#fff">
<text x="35" y="11.6">1</text>
<text x="85" y="11.6">2</text>
<text x="135" y="11.6">3</text>
<text x="185" y="11.6">4</text>
<text x="235" y="11.6">5</text>
<text x="285" y="11.6">6</text>
<text x="10.5" y="35.6">A</text>
<text x="285.5" y="35.6">A</text>
<text x="10.5" y="85.6">B</text>
<text x="285.5" y="85.6">B</text>
<text x="10.5" y="135.7">C</text>
<text x="285.5" y="135.7">C</text>
<text x="10.5" y="185.6">D</text>
<text x="285.5" y="185.6">D</text>
<text x="35" y="199.7">1</text>
<text x="85" y="199.7">2</text>
<text x="135" y="199.7">3</text>
<text x="185" y="199.7">4</text>
<text x="235" y="199.7">5</text>
<text x="285" y="199.7">6</text>
</g>
</svg>
